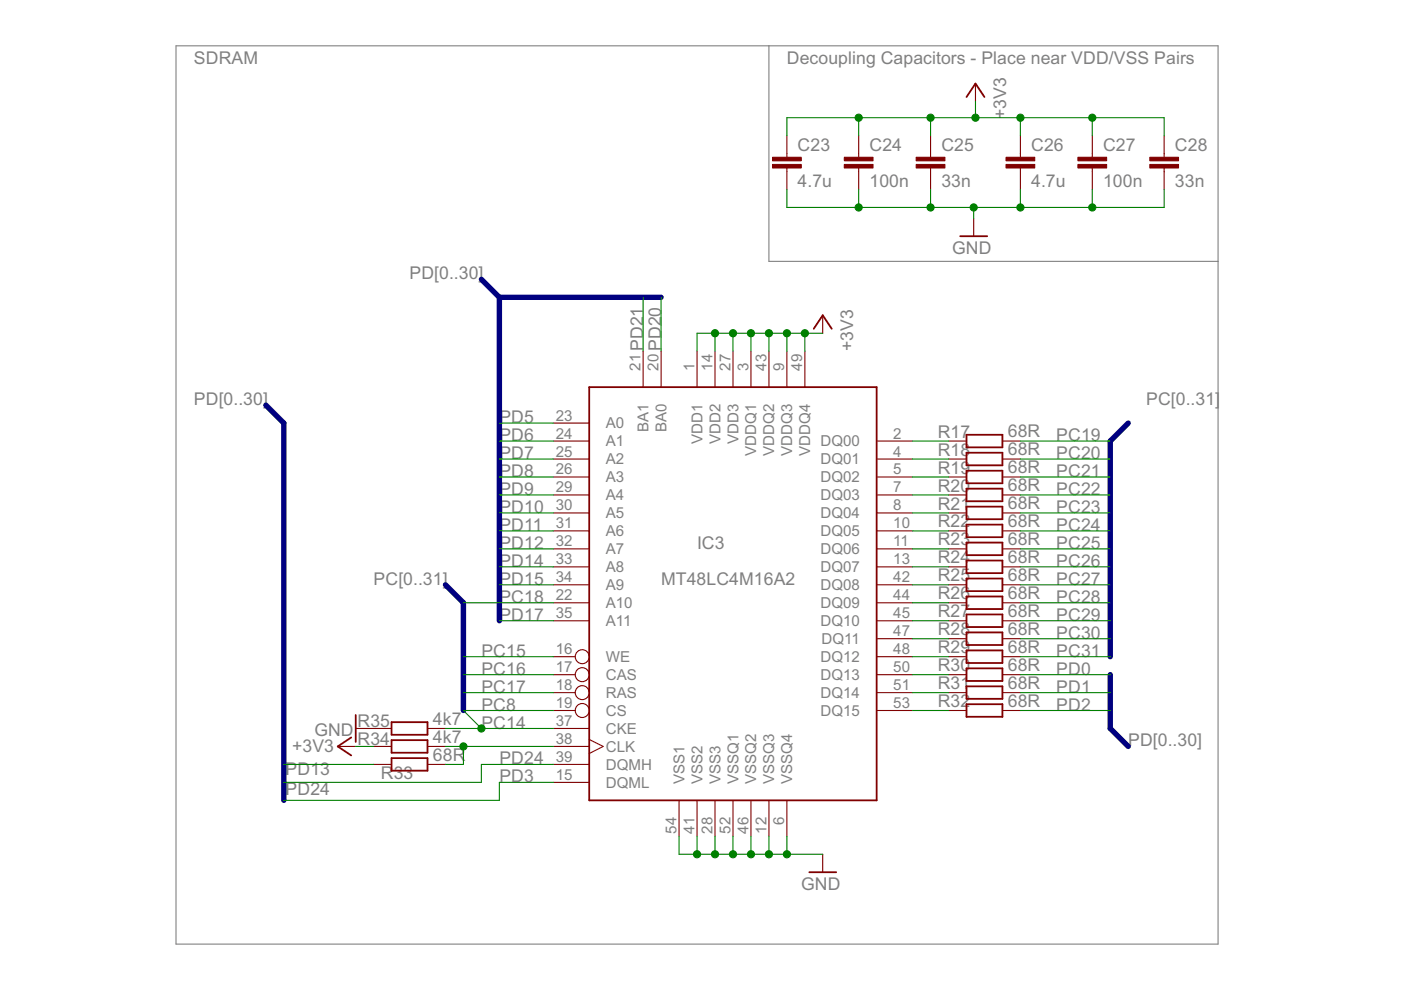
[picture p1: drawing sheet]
<svg xmlns="http://www.w3.org/2000/svg" width="297mm" height="210mm" viewBox="0 0 297 210" stroke-linecap="round" stroke-linejoin="round" font-family="sans-serif">
<path d="M37.3 9.7h221v190.5h-221zM163 9.7v45.7h95.3" fill="none" stroke="#808080" stroke-width=".23"/>
<g fill="none" stroke="#800000" stroke-width=".23">
<path d="M206.8 17.7v3.8M166.8 28.8v4.5M166.8 35.6v4.6M182.1 28.8v4.5M182.1 35.6v4.6M197.3 28.8v4.5M197.3 35.6v4.6M216.3 28.8v4.5M216.3 35.6v4.6M231.6 28.8v4.5M231.6 35.6v4.6M246.8 28.8v4.5"/>
<path d="M246.8 35.6v4.6M206.4 46.3v3.8M136.4 74.5v7.6M140.2 74.5v7.6M147.8 74.5v7.6M151.6 74.5v7.6M155.4 74.5v7.6M159.2 74.5v7.6M163 74.5v7.6M166.8 74.5v7.6M170.6 74.5v7.6M174.4 66.8v3.9"/>
<path d="M117.3 97.3h7.6M117.3 89.7h7.6M117.3 93.5h7.6M185.9 97.3h7.6M185.9 93.5h7.6M201.1 97.3h3.8M201.1 93.5h3.8M212.5 97.3h3.8M212.5 93.5h3.8M117.3 101.1h7.6M117.3 104.9h7.6M117.3 108.8h7.6"/>
<path d="M117.3 112.6h7.6M117.3 116.4h7.6M185.9 101.1h7.6M185.9 104.9h7.6M185.9 108.8h7.6M185.9 112.6h7.6M185.9 116.4h7.6M201.1 101.1h3.8M201.1 104.9h3.8M201.1 108.8h3.8M201.1 112.6h3.8M201.1 116.4h3.8"/>
<path d="M212.5 101.1h3.8M212.5 104.9h3.8M212.5 108.8h3.8M212.5 112.6h3.8M212.5 116.4h3.8M117.3 120.2h7.6M117.3 124h7.6M117.3 127.8h7.6M117.3 131.6h7.6M117.3 139.2h4.7M185.9 120.2h7.6M185.9 124h7.6"/>
<path d="M185.9 127.8h7.6M185.9 131.6h7.6M185.9 135.4h7.6M185.9 139.2h7.6M201.1 120.2h3.8M201.1 124h3.8M201.1 127.8h3.8M201.1 131.6h3.8M201.1 135.4h3.8M201.1 139.2h3.8M212.5 120.2h3.8M212.5 124h3.8"/>
<path d="M212.5 127.8h3.8M212.5 131.6h3.8M212.5 135.4h3.8M212.5 139.2h3.8M71.6 158.3h3.8M75.4 154.5h7.6M79.2 158.3h3.8M90.6 154.5h3.8M90.6 158.3h3.8M117.3 143h4.7M117.3 146.9h4.7M117.3 150.6h4.7"/>
<path d="M117.3 154.5h7.6M117.3 158.3h7.6M124.9 156.8l3 1.5-3 1.5M185.9 143h7.6M185.9 146.9h7.6M185.9 150.6h7.6M201.1 143h3.8M201.1 146.9h3.8M201.1 150.6h3.8M212.5 143h3.8M212.5 146.9h3.8M212.5 150.6h3.8"/>
<path d="M79.2 162.1h3.8M90.6 162.1h3.8M117.3 162.1h7.6M117.3 165.9h7.6M144 169.7v7.6M147.8 169.7v7.6M151.6 169.7v7.6M155.4 169.7v7.6M159.2 169.7v7.6M163 169.7v7.6M166.8 169.7v7.6M174.4 181.1v3.8"/>
<circle cx="123.4" cy="139.2" r="1.48"/>
<circle cx="123.4" cy="150.6" r="1.48"/>
<circle cx="123.4" cy="146.9" r="1.48"/>
<circle cx="123.4" cy="143" r="1.48"/>
</g>
<g fill="none" stroke="#800000" stroke-width=".38">
<path d="M204.9 20.6l1.9-2.9 1.9 2.9M203.6 50.1h5.7M172.5 69.7l1.9-2.9 1.9 2.9M124.9 82.1h61v87.6h-61zM204.9 92.2h7.6v2.6h-7.6zM204.9 96h7.6v2.7h-7.6zM204.9 99.8h7.6v2.7h-7.6zM204.9 103.6h7.6v2.7h-7.6zM204.9 107.4h7.6v2.7h-7.6zM204.9 111.2h7.6v2.7h-7.6zM204.9 115h7.6v2.7h-7.6zM204.9 118.9h7.6v2.6h-7.6z"/>
<path d="M204.9 122.7h7.6v2.6h-7.6zM204.9 126.5h7.6v2.6h-7.6zM204.9 130.3h7.6v2.6h-7.6zM204.9 134.1h7.6v2.7h-7.6zM204.9 137.9h7.6v2.7h-7.6zM74.5 156.4l-2.9 1.9 2.9 1.9M75.4 151.6v5.7M83 153.1h7.6v2.7h-7.6zM83 156.9h7.6v2.7h-7.6zM204.9 141.7h7.6v2.7h-7.6zM204.9 145.5h7.6v2.7h-7.6zM204.9 149.3h7.6v2.7h-7.6z"/>
<path d="M83 160.7h7.6v2.7h-7.6zM171.6 184.9h5.7"/>
</g>
<g fill="#800000" stroke="#800000" stroke-width=".21">
<path d="M163.8 34.9h6.1v.7h-6.1z"/>
<path d="M163.8 33.3h6.1v.8h-6.1z"/>
<path d="M179 34.9h6.1v.7h-6.1z"/>
<path d="M179 33.3h6.1v.8h-6.1z"/>
<path d="M194.2 34.9h6.1v.7h-6.1z"/>
<path d="M194.2 33.3h6.1v.8h-6.1z"/>
<path d="M213.3 34.9h6.1v.7h-6.1z"/>
<path d="M213.3 33.3h6.1v.8h-6.1z"/>
<path d="M228.5 34.9h6.1v.7h-6.1z"/>
<path d="M228.5 33.3h6.1v.8h-6.1z"/>
<path d="M243.8 34.9h6.1v.7h-6.1z"/>
<path d="M243.8 33.3h6.1v.8h-6.1z"/>
</g>
<path d="M102.1 59.2l3.8 3.8M105.9 63h34.3M105.9 63v68.6M56.4 85.9l3.8 3.8v80M239.2 89.7l-3.8 3.8v45.7M94.4 124l3.9 3.8v22.8M235.4 143v11.5l3.8 3.8" fill="none" stroke="#000080" stroke-width="1.1"/>
<g fill="none" stroke="#008000" stroke-width=".23">
<path d="M166.8 28.8v-3.8h80v3.8M182.1 25v3.8M197.3 25v3.8M206.8 21.5v3.5M216.3 25v3.8M231.6 25v3.8M166.8 40.2v3.8h80v-3.8M182.1 40.2v3.8M197.3 40.2v3.8M206.4 44v2.3M216.3 40.2v3.8M231.6 40.2v3.8"/>
<path d="M136.4 63v11.5M140.2 63v11.5M151.6 70.7v3.8M155.4 70.7v3.8M159.2 70.7v3.8M163 70.7v3.8M166.8 70.7v3.8M170.6 70.7v3.8M174.4 70.7h-26.6v3.8M105.9 93.5h11.4M105.9 97.3h11.4M105.9 89.7h11.4"/>
<path d="M193.5 93.5h7.6M193.5 97.3h7.6M216.3 93.5h19.1M216.3 97.3h19.1M105.9 101.1h11.4M105.9 104.9h11.4M105.9 108.8h11.4M105.9 112.6h11.4M105.9 116.4h11.4M193.5 101.1h7.6M193.5 104.9h7.6M193.5 108.8h7.6"/>
<path d="M193.5 112.6h7.6M193.5 116.4h7.6M216.3 101.1h19.1M216.3 104.9h19.1M216.3 108.8h19.1M216.3 112.6h19.1M216.3 116.4h19.1M98.3 127.8h19M98.3 139.2h19M105.9 120.2h11.4M105.9 124h11.4M105.9 131.6h11.4"/>
<path d="M193.5 120.2h7.6M193.5 124h7.6M193.5 127.8h7.6M193.5 131.6h7.6M193.5 135.4h7.6M193.5 139.2h7.6M216.3 120.2h19.1M216.3 124h19.1M216.3 127.8h19.1M216.3 131.6h19.1M216.3 135.4h19.1M216.3 139.2h19.1"/>
<path d="M75.4 158.3h3.8M94.4 158.3h22.9M94.4 154.5h22.9M98.3 143h19M98.3 146.9h19M98.3 158.3v3.8h-3.9M117.3 150.6h-19l3.8 3.9M193.5 143h7.6M193.5 146.9h7.6M193.5 150.6h7.6M216.3 143h19.1M216.3 146.9h19.1"/>
<path d="M216.3 150.6h19.1M60.2 162.1h19M117.3 162.1h-15.2v3.8h-41.9M117.3 165.9h-11.4v3.8h-45.7M144 177.3v3.8h30.4M147.8 177.3v3.8M151.6 177.3v3.8M155.4 177.3v3.8M159.2 177.3v3.8M163 177.3v3.8M166.8 177.3v3.8"/>
</g>
<g fill="#008000" stroke="#008000" stroke-width=".21">
<circle cx="166.8" cy="181.1" r=".76"/>
<circle cx="163" cy="181.1" r=".76"/>
<circle cx="159.2" cy="181.1" r=".76"/>
<circle cx="155.4" cy="181.1" r=".76"/>
<circle cx="151.6" cy="181.1" r=".76"/>
<circle cx="147.8" cy="181.1" r=".76"/>
<circle cx="231.6" cy="44" r=".76"/>
<circle cx="216.3" cy="44" r=".76"/>
<circle cx="197.3" cy="44" r=".76"/>
<circle cx="182.1" cy="44" r=".76"/>
<circle cx="206.4" cy="44" r=".76"/>
<circle cx="170.6" cy="70.7" r=".76"/>
<circle cx="166.8" cy="70.7" r=".76"/>
<circle cx="163" cy="70.7" r=".76"/>
<circle cx="159.2" cy="70.7" r=".76"/>
<circle cx="155.4" cy="70.7" r=".76"/>
<circle cx="151.6" cy="70.7" r=".76"/>
<circle cx="231.6" cy="25" r=".76"/>
<circle cx="216.3" cy="25" r=".76"/>
<circle cx="197.3" cy="25" r=".76"/>
<circle cx="182.1" cy="25" r=".76"/>
<circle cx="206.8" cy="25" r=".76"/>
<circle cx="98.3" cy="158.3" r=".76"/>
<circle cx="102.1" cy="154.5" r=".76"/>
</g>
<g font-size="4.2" fill="#808080">
<text x="41.1" y="13.5">SDRAM</text>
<text x="166.8" y="13.5">Decoupling Capacitors - Place near VDD/VSS Pairs</text>
<text x="213.3" y="25.3" transform="rotate(-90 213.3 25.3)">+3V3</text>
<text x="169.1" y="32">C23</text>
<text x="184.3" y="32">C24</text>
<text x="199.6" y="32">C25</text>
<text x="218.6" y="32">C26</text>
<text x="233.9" y="32">C27</text>
<text x="249.1" y="32">C28</text>
<text x="169.1" y="39.6">4.7u</text>
<text x="184.3" y="39.6">100n</text>
<text x="199.6" y="39.6">33n</text>
<text x="218.6" y="39.6">4.7u</text>
<text x="233.9" y="39.6">100n</text>
<text x="249.1" y="39.6">33n</text>
<text x="201.9" y="53.9">GND</text>
<text x="86.8" y="59.2">PD[0..30]</text>
<text x="136.4" y="74.5" transform="rotate(-90 136.4 74.5)">PD21</text>
<text x="140.2" y="74.5" transform="rotate(-90 140.2 74.5)">PD20</text>
<text x="180.9" y="74.5" transform="rotate(-90 180.9 74.5)">+3V3</text>
<text x="41.1" y="85.9">PD[0..30]</text>
<text x="105.9" y="89.7">PD5</text>
<text x="243" y="85.9">PC[0..31]</text>
<text x="105.9" y="93.5">PD6</text>
<text x="198.8" y="92.8">R17</text>
<text x="213.7" y="92.8">68R</text>
<text x="224" y="93.5">PC19</text>
<text x="105.9" y="97.3">PD7</text>
<text x="105.9" y="101.1">PD8</text>
<text x="198.8" y="96.6">R18</text>
<text x="198.8" y="100.4">R19</text>
<text x="213.7" y="96.6">68R</text>
<text x="213.7" y="100.4">68R</text>
<text x="224" y="97.3">PC20</text>
<text x="224" y="101.1">PC21</text>
<text x="105.9" y="104.9">PD9</text>
<text x="198.8" y="104.2">R20</text>
<text x="213.7" y="104.2">68R</text>
<text x="213.7" y="108">68R</text>
<text x="224" y="104.9">PC22</text>
<text x="105.9" y="108.8">PD10</text>
<text x="105.9" y="112.6">PD11</text>
<text x="198.8" y="108">R21</text>
<text x="198.8" y="111.8">R22</text>
<text x="213.7" y="111.8">68R</text>
<text x="224" y="108.8">PC23</text>
<text x="224" y="112.6">PC24</text>
<text x="105.9" y="116.4">PD12</text>
<text x="147.8" y="116.4">IC3</text>
<text x="198.8" y="115.6">R23</text>
<text x="198.8" y="119.5">R24</text>
<text x="213.7" y="115.6">68R</text>
<text x="213.7" y="119.4">68R</text>
<text x="224" y="116.4">PC25</text>
<text x="79.2" y="124">PC[0..31]</text>
<text x="105.9" y="120.2">PD14</text>
<text x="105.9" y="124">PD15</text>
<text x="140.2" y="124">MT48LC4M16A2</text>
<text x="198.8" y="123.3">R25</text>
<text x="213.7" y="123.2">68R</text>
<text x="224" y="120.2">PC26</text>
<text x="224" y="124">PC27</text>
<text x="105.9" y="131.6">PD17</text>
<text x="105.9" y="127.8">PC18</text>
<text x="198.8" y="127.1">R26</text>
<text x="198.8" y="130.9">R27</text>
<text x="213.7" y="127">68R</text>
<text x="213.7" y="130.8">68R</text>
<text x="224" y="127.8">PC28</text>
<text x="224" y="131.6">PC29</text>
<text x="198.8" y="134.7">R28</text>
<text x="213.7" y="134.7">68R</text>
<text x="224" y="135.4">PC30</text>
<text x="102.1" y="143">PC16</text>
<text x="102.1" y="139.2">PC15</text>
<text x="198.8" y="138.5">R29</text>
<text x="198.8" y="142.3">R30</text>
<text x="213.7" y="138.5">68R</text>
<text x="213.7" y="142.3">68R</text>
<text x="224" y="139.2">PC31</text>
<text x="224" y="143">PD0</text>
<text x="102.1" y="146.8">PC17</text>
<text x="198.8" y="146.1">R31</text>
<text x="198.8" y="149.9">R32</text>
<text x="213.7" y="146.1">68R</text>
<text x="213.7" y="149.9">68R</text>
<text x="224" y="146.8">PD1</text>
<text x="66.6" y="156">GND</text>
<text x="75.8" y="154.1">R35</text>
<text x="91.8" y="153.7">4k7</text>
<text x="102.1" y="154.5">PC14</text>
<text x="102.1" y="150.7">PC8</text>
<text x="224" y="150.7">PD2</text>
<text x="61.9" y="159.4">+3V3</text>
<text x="75.8" y="157.9">R34</text>
<text x="91.8" y="161.3">68R</text>
<text x="91.8" y="157.5">4k7</text>
<text x="239.2" y="158.3">PD[0..30]</text>
<text x="60.6" y="164.4">PD13</text>
<text x="80.7" y="165.2">R33</text>
<text x="105.9" y="162.1">PD24</text>
<text x="105.9" y="165.9">PD3</text>
<text x="60.6" y="168.6">PD24</text>
<text x="169.9" y="188.7">GND</text>
</g>
<g font-size="3.6" fill="#808080">
<text x="135.8" y="78.6" transform="rotate(-90 135.8 78.6)">21</text>
<text x="139.6" y="78.6" transform="rotate(-90 139.6 78.6)">20</text>
<text x="147.2" y="78.6" transform="rotate(-90 147.2 78.6)">1</text>
<text x="151.1" y="78.6" transform="rotate(-90 151.1 78.6)">14</text>
<text x="154.9" y="78.6" transform="rotate(-90 154.9 78.6)">27</text>
<text x="158.7" y="78.6" transform="rotate(-90 158.7 78.6)">3</text>
<text x="162.5" y="78.6" transform="rotate(-90 162.5 78.6)">43</text>
<text x="166.3" y="78.6" transform="rotate(-90 166.3 78.6)">9</text>
<text x="170.1" y="78.6" transform="rotate(-90 170.1 78.6)">49</text>
<text x="117.8" y="89.2">23</text>
<text x="117.8" y="93">24</text>
<text x="128.4" y="90.8">A0</text>
<text x="128.4" y="94.7">A1</text>
<text x="137.5" y="91.7" transform="rotate(-90 137.5 91.7)">BA1</text>
<text x="141.3" y="91.7" transform="rotate(-90 141.3 91.7)">BA0</text>
<text x="148.9" y="94.2" transform="rotate(-90 148.9 94.2)">VDD1</text>
<text x="152.7" y="94.2" transform="rotate(-90 152.7 94.2)">VDD2</text>
<text x="156.5" y="94.2" transform="rotate(-90 156.5 94.2)">VDD3</text>
<text x="173.9" y="94.7">DQ00</text>
<text x="189.4" y="93">2</text>
<text x="117.8" y="96.8">25</text>
<text x="117.8" y="100.6">26</text>
<text x="128.4" y="98.5">A2</text>
<text x="160.4" y="96.7" transform="rotate(-90 160.4 96.7)">VDDQ1</text>
<text x="164.2" y="96.7" transform="rotate(-90 164.2 96.7)">VDDQ2</text>
<text x="168" y="96.7" transform="rotate(-90 168 96.7)">VDDQ3</text>
<text x="171.8" y="96.7" transform="rotate(-90 171.8 96.7)">VDDQ4</text>
<text x="173.9" y="98.5">DQ01</text>
<text x="189.4" y="96.8">4</text>
<text x="189.4" y="100.6">5</text>
<text x="117.8" y="104.4">29</text>
<text x="128.4" y="102.3">A3</text>
<text x="128.4" y="106.1">A4</text>
<text x="173.9" y="102.3">DQ02</text>
<text x="173.9" y="106.1">DQ03</text>
<text x="189.4" y="104.4">7</text>
<text x="117.8" y="108.2">30</text>
<text x="117.8" y="112">31</text>
<text x="128.4" y="109.9">A5</text>
<text x="128.4" y="113.7">A6</text>
<text x="173.9" y="109.9">DQ04</text>
<text x="173.9" y="113.7">DQ05</text>
<text x="189.4" y="108.2">8</text>
<text x="189.4" y="112">10</text>
<text x="117.8" y="115.8">32</text>
<text x="117.8" y="119.6">33</text>
<text x="128.4" y="117.5">A7</text>
<text x="173.9" y="117.5">DQ06</text>
<text x="189.4" y="115.8">11</text>
<text x="189.4" y="119.6">13</text>
<text x="117.8" y="123.5">34</text>
<text x="128.4" y="121.3">A8</text>
<text x="128.4" y="125.1">A9</text>
<text x="173.9" y="121.3">DQ07</text>
<text x="173.9" y="125.1">DQ08</text>
<text x="189.4" y="123.5">42</text>
<text x="117.8" y="127.3">22</text>
<text x="117.8" y="131.1">35</text>
<text x="128.4" y="128.9">A10</text>
<text x="173.9" y="128.9">DQ09</text>
<text x="189.4" y="127.3">44</text>
<text x="189.4" y="131.1">45</text>
<text x="128.4" y="132.7">A11</text>
<text x="173.9" y="132.8">DQ10</text>
<text x="174.2" y="136.6">DQ11</text>
<text x="189.4" y="134.9">47</text>
<text x="117.8" y="138.7">16</text>
<text x="117.8" y="142.5">17</text>
<text x="128.4" y="140.4">WE</text>
<text x="173.9" y="140.4">DQ12</text>
<text x="189.4" y="138.7">48</text>
<text x="189.4" y="142.5">50</text>
<text x="117.8" y="146.3">18</text>
<text x="128.4" y="144.2">CAS</text>
<text x="128.4" y="148">RAS</text>
<text x="173.9" y="144.2">DQ13</text>
<text x="173.9" y="148">DQ14</text>
<text x="189.4" y="146.3">51</text>
<text x="117.8" y="150.1">19</text>
<text x="117.8" y="153.9">37</text>
<text x="128.4" y="151.8">CS</text>
<text x="128.4" y="155.6">CKE</text>
<text x="173.9" y="151.8">DQ15</text>
<text x="189.4" y="150.1">53</text>
<text x="117.8" y="157.7">38</text>
<text x="117.8" y="161.5">39</text>
<text x="128.4" y="159.4">CLK</text>
<text x="117.8" y="165.4">15</text>
<text x="128.4" y="163.2">DQMH</text>
<text x="128.4" y="167">DQML</text>
<text x="145.1" y="166.2" transform="rotate(-90 145.1 166.2)">VSS1</text>
<text x="148.9" y="166.2" transform="rotate(-90 148.9 166.2)">VSS2</text>
<text x="152.7" y="166.2" transform="rotate(-90 152.7 166.2)">VSS3</text>
<text x="156.5" y="166.2" transform="rotate(-90 156.5 166.2)">VSSQ1</text>
<text x="160.4" y="166.2" transform="rotate(-90 160.4 166.2)">VSSQ2</text>
<text x="164.2" y="166.2" transform="rotate(-90 164.2 166.2)">VSSQ3</text>
<text x="168" y="166.2" transform="rotate(-90 168 166.2)">VSSQ4</text>
<text x="143.4" y="176.8" transform="rotate(-90 143.4 176.8)">54</text>
<text x="147.2" y="176.8" transform="rotate(-90 147.2 176.8)">41</text>
<text x="151.1" y="176.8" transform="rotate(-90 151.1 176.8)">28</text>
<text x="154.9" y="176.8" transform="rotate(-90 154.9 176.8)">52</text>
<text x="158.7" y="176.8" transform="rotate(-90 158.7 176.8)">46</text>
<text x="162.5" y="176.8" transform="rotate(-90 162.5 176.8)">12</text>
<text x="166.3" y="175" transform="rotate(-90 166.3 175)">6</text>
</g>
</svg>
